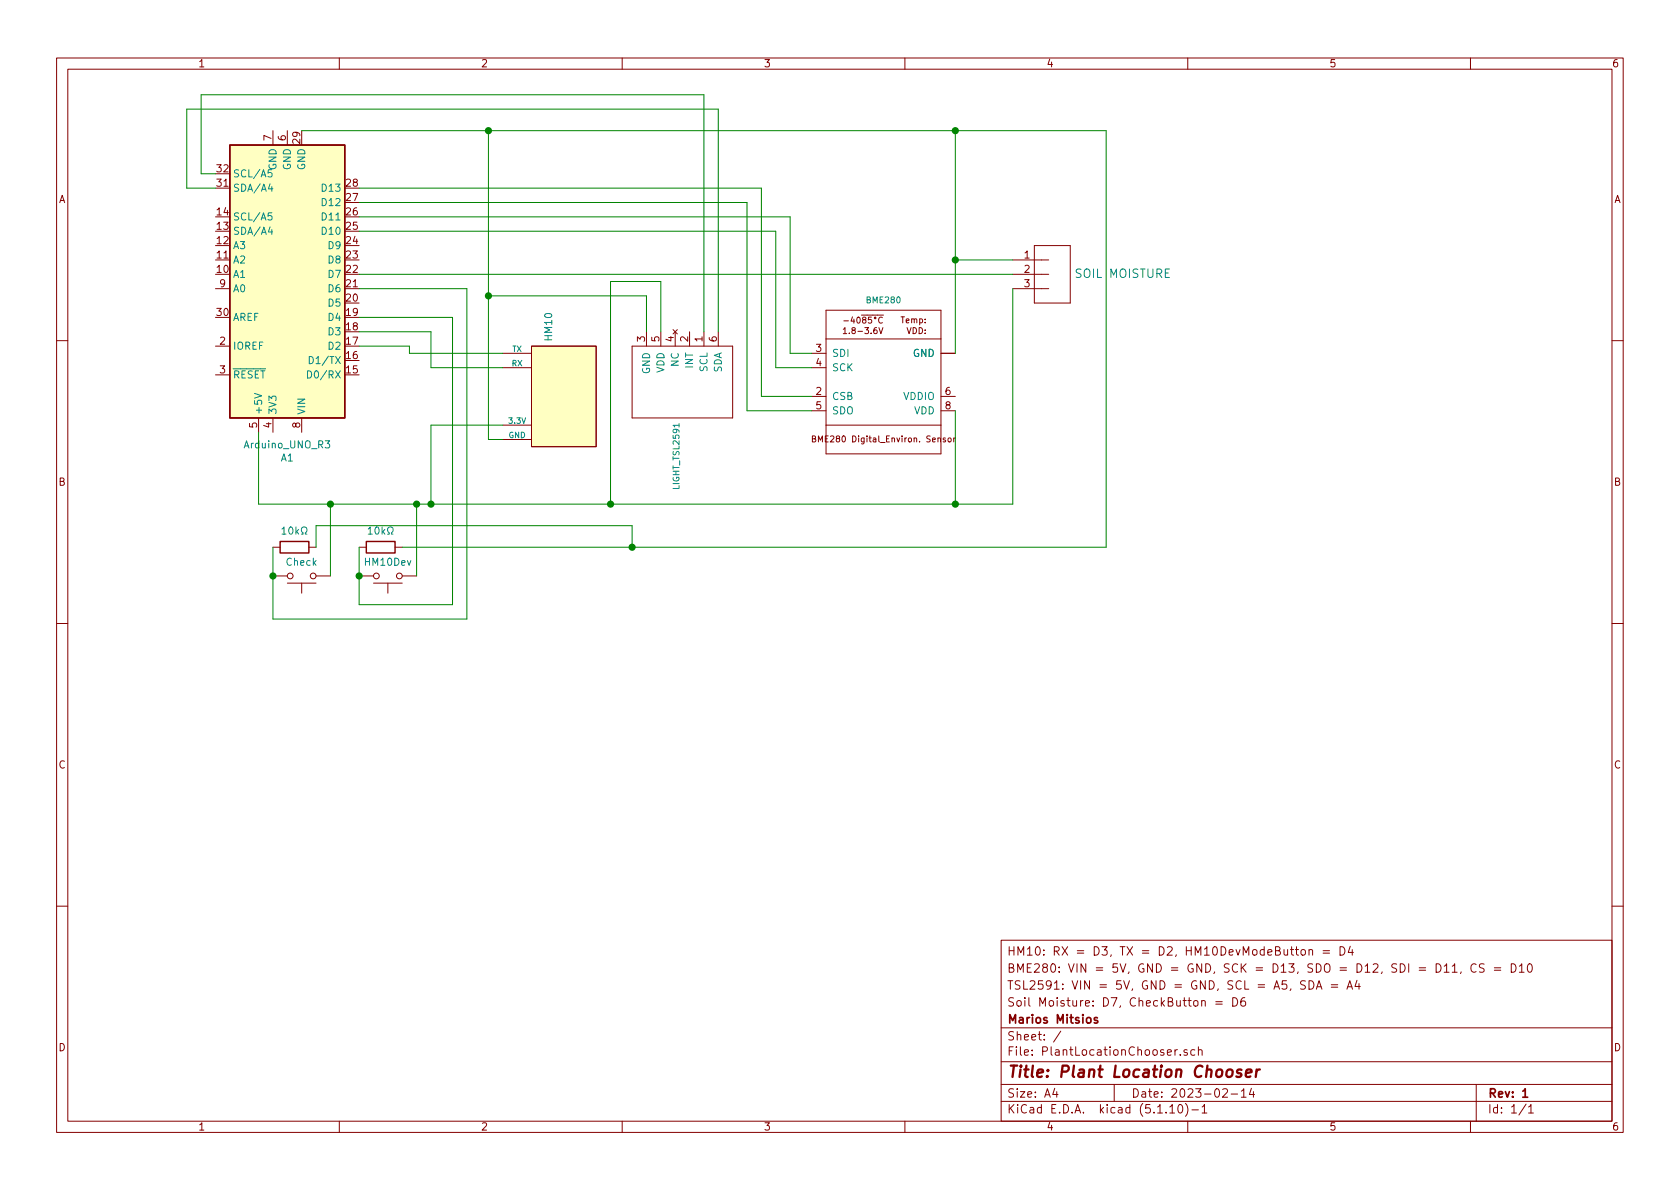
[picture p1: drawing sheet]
<svg xmlns="http://www.w3.org/2000/svg" width="297mm" height="210mm" viewBox="0 0 297 210" stroke-linecap="round" stroke-linejoin="round" font-family="sans-serif">
<g fill="none" stroke="#840000" stroke-width=".18">
<path d="M10 10.3h277v189.9h-277zM12 12.2h273v186.1h-273zM60 10.3v1.9M110 10.3v1.9M160 10.3v1.9M210 10.3v1.9M260 10.3v1.9M48.3 23.1v2.5M50.8 23.1v2.5M38.1 51h2.5M114.3 58.7v2.5M116.8 58.7v2.5"/>
<path d="M119 58.3l.8 .7M119.4 58.7v2.5M119.8 58.3l-.8 .7M121.9 58.7v2.5M124.5 58.7v2.5M127 58.7v2.5M146 54.9h20.4v25.4h-20.4zM146 59.9h20.4M149.1 58.2l.3-.3v1.1M149.1 59h.6M149.2 56.7h.8M155.1 55.7h1.1"/>
<path d="M155.4 57.9l.4 1.1 .3-1.1M156 56.2a.47 .47 0 0 0-.7 .4 .47 .47 0 0 0 .7 .4M179.1 51h6.3M179.1 46h6.3M179.1 48.5h6.3M182.9 43.4h6.3v10.2h-6.3zM10 60.2h2M38.1 61.2h2.5M38.1 66.3h2.5M45.7 73.9v2.5M48.3 73.9v2.5M53.3 73.9v2.5"/>
<path d="M88.9 75.2h5.1M88.9 62.5h5.1M88.9 65h5.1M88.9 77.7h5.1M94 61.2h11.4v17.8h-11.4zM111.8 61.2h17.7v12.7h-17.7zM143.5 62.5h2.5M143.5 70.1h2.5M143.5 65h2.5M143.5 72.6h2.5M143.6 77.6l.5-.1v-.3l-.5-.1v1.1h.4l.2-.4-.2-.2M146 75.2h20.4"/>
<path d="M166.4 62.5h2.5M166.4 70.1h2.5M166.4 72.6h2.5M167.2 77.5l-.3-.1-.1 .2v.1l.4 .1v.3h-.4M167.7 77.5l.1-.1 .3 .1v.6l-.4-.1zM168.6 77.4v.8M168.9 77.4l-.3 .2M285 60.2h2M48.3 96.8h1.2M54.6 96.8h1.3M63.5 96.8h1.3M69.8 96.8h1.3"/>
<path d="M10 110.3h2M48.3 101.8h2.5M50.8 103.1h5.1M53.3 103.1v1.8M55.9 101.8h2.5M63.5 101.8h2.5M66 103.1h5.1M68.6 103.1v1.8M71.1 101.8h2.6M285 110.3h2M10 160.2h2M177 166.3h108v32h-108z"/>
<path d="M212.5 177.1l.2-.2 .3 .1 .1 .9M215 177.1h1.1M215 177.6h1.1M218 176.4a.76 .76 0 0 1 .8 .8 .76 .76 0 0 1-.8 .7zM220.1 176.4a.59 .59 0 0 0-.7 .7l.1 .7 .2 .1 .5-.1v-.5l-.1-.2-.4-.1-.3 .3M229 167.9h.6M229.2 167.4v1.3l.4 .2M230.1 168l.2-.1 .4 .1v.8l-.2 .1-.4-.1zM230.8 173.5l-.6-.1-.3 .3 .1 .3 .7 .4v.4l-.2 .1-.6-.1M231.4 173.4a.76 .76 0 0 1 .9 .8 .76 .76 0 0 1-.9 .7zM231.4 168l.2-.1 .4 .1 .1 .9M231.4 167.9v1"/>
<path d="M232.7 174.9l.5-1.5 .5 1.5M232.9 174.5h.7M233.9 168.1h1.2M233.9 168.5h1.2M235.4 174.1h1.1M235.4 174.6h1.1M236.9 167.4a.76 .76 0 0 1 .9 .8 .76 .76 0 0 1-.9 .7zM238.2 174.9l.5-1.5 .4 1.5M238.3 174.5h.7M238.7 167.3l-.3 1.1h.9M239.1 167.9v1M239.9 173.3l-.3 1.1h.9"/>
<path d="M240.3 173.9v1M253.9 170.4a.76 .76 0 0 1 .9 .8 .76 .76 0 0 1-.9 .7zM255.3 170.9l.5-.5v1.5M255.3 171.9h.9M256.8 170.9l.4-.5v1.5M256.8 171.9h.8M258.3 171.9l-.1 .3M261 170.6a.59 .59 0 0 0-.8 0 .59 .59 0 0 0-.1 .7 .56 .56 0 0 0 .3 .6 .56 .56 0 0 0 .6-.1M262.4 170.5l-.6-.1-.2 .3v.3l.8 .4v.4l-.3 .1h-.5M264.2 171.1h1.2M264.2 171.6h1.2M267.2 170.4a.75 .75 0 0 1 .9 .8 .75 .75 0 0 1-.9 .7z"/>
<path d="M268.6 170.9l.5-.5v1.5M268.6 171.9h.9M270.3 170.5l.1-.1a.8 .8 0 0 1 .5 .8 .8 .8 0 0 1-.5 .7 1 1 0 0 1-.1-1.4zM285 160.2h2M60 198.3v1.9M110 198.3v1.9M160 198.3v1.9M177 194.8h108M177 191.8h108M177 187.8h108M177 181.8h108M186.5 192.5l-.4 1h1"/>
<path d="M186.8 193v1M187.6 182.3l-1.3 2M197 191.8v3M206.8 195.8l.5-.5v1.5M206.8 196.8h.9M207.7 185.6v1M208.2 185.6l-.5 .3M208.5 195.4l.1-.1a.8 .8 0 0 1 .5 .8 .8 .8 0 0 1-.5 .7 1 1 0 0 1-.1-1.4zM208.7 186.5v.1M209.6 195.1a1.71 1.71 0 0 1 0 2.3M209.9 185.7a.37 .37 0 0 0-.6 .1l.1 .2 .5 .2 .1 .1-.2 .3-.5-.1M210 198.3v1.9"/>
<path d="M210.7 196.3h1.2M211.3 185.7l-.5-.1-.3 .3 .2 .6h.6M211.9 185.7h.1a.37 .37 0 0 1 .5 .1v.8M211.9 185.1v1.5M212.5 195.8l.5-.5v1.5M212.5 196.8h.9M216.2 192.7l.2-.2h.4l.2 .5-.9 1h.9M217.7 193.5h1.1M219.5 193l.4-.5v1.5M219.5 194h.8M221.3 192.5l-.4 1h.9M221.6 193v1"/>
<path d="M260 198.3v1.9M261 191.8v6.5M269.8 195.2l-1.2 2M270.3 195.8l.4-.5v1.5M270.3 196.8h.8"/>
<circle cx="51.3" cy="101.8" r=".51"/>
<circle cx="55.4" cy="101.8" r=".51"/>
<circle cx="66.5" cy="101.8" r=".51"/>
<circle cx="70.6" cy="101.8" r=".51"/>
</g>
<path d="M194 180l-.3-.1-.2 .2v.3l.5 .1v.3h-.5M269.2 193l.5-.5v1.5M269.2 194h.9" fill="none" stroke="#840000" stroke-width=".3"/>
<path d="M219.5 189.2a.49 .49 0 0 0-.8 .3l.1 .2 .5 .1 .2 .3-.3 .3-.6-.1M220.3 189.8l1-.2-.1-.4h-.7l-.3 1 .3 .2 .6-.1M222.2 189.1l-.2 1.3M222.8 189.1a.54 .54 0 0 0-.7 .4" fill="none" stroke="#840000" stroke-width=".41"/>
<g fill="#ffffc2" stroke="#ffffc2" stroke-width=".18">
<path d="M94 61.2h11.4v17.8h-11.4z"/>
<path d="M40.6 25.6h20.4v48.3h-20.4z"/>
</g>
<path d="M40.6 25.6h20.4v48.3h-20.4zM49.5 95.8h5.1v2h-5.1zM64.8 95.8h5v2h-5z" fill="none" stroke="#840000" stroke-width=".25"/>
<g fill="none" stroke="#008484" stroke-width=".18">
<path d="M47.8 32.5l-.4 .9h.8M48.1 37.6h-.7v.6l.2-.1 .5 .1v.6l-.2 .1-.5-.1M48.1 30h-.7v.6l.2-.1 .5 .1v.6l-.2 .1-.5-.1M48.1 33v.8M47.8 40.1l-.4 .9h.8M48.1 40.6v.8M45 69.6l1.3 .4-1.3 .4M54.4 65.6a.64 .64 0 0 1 .7 .6 .64 .64 0 0 1-.7 .6zM54.7 63a.64 .64 0 0 1 .7 .7 .64 .64 0 0 1-.7 .6zM57.5 77.9h.8l-.4 .5 .3 .2 .1 .4-.3 .2-.5-.1M49.9 93.5l.3-.3v1.3M49.9 94.5h.7"/>
<path d="M53.3 94.5h.3v-.3a.55 .55 0 0 1-.3-.8 .55 .55 0 0 1 .9 0l.1 .1a.55 .55 0 0 1-.3 .7v.3h.3M65.1 93.5l.4-.3v1.3M65.1 94.5h.7M68.5 94.5h.3v-.3a.55 .55 0 0 1-.2-.8 .55 .55 0 0 1 .8 0l.1 .1a.55 .55 0 0 1-.3 .7v.3h.3"/>
</g>
<g fill="none" stroke="#008400" stroke-width=".18">
<path d="M38.1 33.3h-5.1v-14h94v39.4M38.1 30.7h-2.5v-13.9h88.9v41.9M53.3 23.1h142.3v73.7h-124.5M63.5 35.8h68.6v36.8h11.4M63.5 33.3h71.1v36.8h8.9M63.5 38.3h76.2v24.2h3.8M86.4 23.1v54.6h2.5M168.9 23.1v39.4M63.5 56.1h16.5v50.8h-16.5v-10.1M63.5 51h19v58.5h-34.2v-12.7M63.5 48.5h115.6M63.5 58.7h12.7v6.3h12.7"/>
<path d="M63.5 40.9h73.7v24.1h6.3M86.4 52.3h27.9v6.4M116.8 58.7v-8.9h-8.9v39.3M168.9 46h10.2M179.1 51v38.1h-133.4v-12.7M63.5 61.2h8.9v1.3h16.5M88.9 75.2h-12.7v13.9M168.9 72.6v16.5M55.9 96.8v-3.8h55.9v3.8M58.4 89.1v12.7M73.7 89.1v12.7"/>
</g>
<g fill="#008400" stroke="#008400" stroke-width=".25">
<circle cx="73.7" cy="89.1" r=".51"/>
<circle cx="111.8" cy="96.8" r=".51"/>
<circle cx="168.9" cy="23.1" r=".51"/>
<circle cx="86.4" cy="23.1" r=".51"/>
<circle cx="168.9" cy="89.1" r=".51"/>
<circle cx="58.4" cy="89.1" r=".51"/>
<circle cx="108" cy="89.1" r=".51"/>
<circle cx="168.9" cy="46" r=".51"/>
<circle cx="86.4" cy="52.3" r=".51"/>
<circle cx="48.3" cy="101.8" r=".51"/>
<circle cx="63.5" cy="101.8" r=".51"/>
<circle cx="76.2" cy="89.1" r=".51"/>
</g>
<text font-size="2.8" fill="#840000" x="178" y="190.5">Title: Plant Location Chooser</text>
<text font-size="2.1" fill="#008484" x="190.3" y="49.1">SOIL MOISTURE</text>
<g font-size="2.1" fill="#840000">
<text x="178" y="172">BME280: VIN = 5V, GND = GND, SCK = D13, SDO = D12, SDI = D11, CS = D10</text>
<text x="178" y="169">HM10: RX = D3, TX = D2, HM10DevModeButton = D4</text>
<text x="178" y="178">Soil Moisture: D7, CheckButton = D6</text>
<text x="178" y="175">TSL2591: VIN = 5V, GND = GND, SCL = A5, SDA = A4</text>
<text x="178" y="184">Sheet: /</text>
<text x="178" y="181">Marios Mitsios</text>
<text x="178" y="186.7">File: PlantLocationChooser.sch</text>
<text x="178" y="196.9">KiCad E.D.A. kicad (5.1.10)-1</text>
<text x="178" y="194.1">Size: A4</text>
<text x="200" y="194.1">Date: 2023-02-14</text>
<text x="263" y="194.1">Rev: 1</text>
<text x="263" y="196.9">Id: 1/1</text>
</g>
<g font-size="1.8" fill="#840000">
<text x="35" y="11.9">1</text>
<text x="85" y="11.9">2</text>
<text x="135" y="11.9">3</text>
<text x="185" y="11.9">4</text>
<text x="235" y="11.9">5</text>
<text x="285" y="11.9">6</text>
<text x="48" y="24.9" transform="rotate(-90 48 24.9)">7</text>
<text x="50.5" y="24.9" transform="rotate(-90 50.5 24.9)">6</text>
<text x="53.1" y="25.3" transform="rotate(-90 53.1 25.3)">29</text>
<text x="10.4" y="35.9">A</text>
<text x="38.4" y="33">31</text>
<text x="38.4" y="30.5">32</text>
<text x="61.3" y="35.6">27</text>
<text x="61.3" y="33">28</text>
<text x="285.4" y="35.9">A</text>
<text x="38.4" y="40.6">13</text>
<text x="38.4" y="38.1">14</text>
<text x="61.3" y="40.6">25</text>
<text x="61.3" y="38.1">26</text>
<text x="38.4" y="45.7">11</text>
<text x="38.4" y="43.2">12</text>
<text x="61.3" y="45.7">23</text>
<text x="61.3" y="43.2">24</text>
<text x="181.1" y="45.7">1</text>
<text x="38.4" y="48.3">10</text>
<text x="38.9" y="50.8">9</text>
<text x="61.3" y="53.3">20</text>
<text x="61.3" y="50.8">21</text>
<text x="61.3" y="48.3">22</text>
<text x="181.1" y="48.3">2</text>
<text x="181.1" y="50.8">3</text>
<text x="38.4" y="55.9">30</text>
<text x="61.3" y="58.4">18</text>
<text x="61.3" y="55.9">19</text>
<text x="38.9" y="61">2</text>
<text x="61.3" y="63.5">16</text>
<text x="61.3" y="61">17</text>
<text x="114" y="60.4" transform="rotate(-90 114 60.4)">3</text>
<text x="116.6" y="60.4" transform="rotate(-90 116.6 60.4)">5</text>
<text x="119.1" y="60.4" transform="rotate(-90 119.1 60.4)">4</text>
<text x="121.7" y="60.4" transform="rotate(-90 121.7 60.4)">2</text>
<text x="124.2" y="60.4" transform="rotate(-90 124.2 60.4)">1</text>
<text x="126.7" y="60.4" transform="rotate(-90 126.7 60.4)">6</text>
<text x="144.3" y="62.2">3</text>
<text x="144.3" y="64.8">4</text>
<text x="38.9" y="66">3</text>
<text x="61.3" y="66">15</text>
<text x="144.3" y="69.8">2</text>
<text x="167.2" y="69.8">6</text>
<text x="45.5" y="75.7" transform="rotate(-90 45.5 75.7)">5</text>
<text x="48" y="75.7" transform="rotate(-90 48 75.7)">4</text>
<text x="53.1" y="75.7" transform="rotate(-90 53.1 75.7)">8</text>
<text x="144.3" y="72.4">5</text>
<text x="167.2" y="72.4">8</text>
<text x="10.4" y="85.9">B</text>
<text x="285.4" y="85.9">B</text>
<text x="10.4" y="135.9">C</text>
<text x="285.4" y="135.9">C</text>
<text x="10.4" y="185.9">D</text>
<text x="285.4" y="185.9">D</text>
<text x="35" y="199.9">1</text>
<text x="85" y="199.9">2</text>
<text x="135" y="199.9">3</text>
<text x="185" y="199.9">4</text>
<text x="235" y="199.9">5</text>
<text x="285" y="199.9">6</text>
</g>
<g font-size="1.8" fill="#008484">
<text x="41.1" y="33.9">SDA/A4</text>
<text x="41.1" y="31.4">SCL/A5</text>
<text x="48.9" y="30.1" transform="rotate(-90 48.9 30.1)">GND</text>
<text x="51.4" y="30.1" transform="rotate(-90 51.4 30.1)">GND</text>
<text x="54" y="30.1" transform="rotate(-90 54 30.1)">GND</text>
<text x="57.2" y="33.9">D13</text>
<text x="41.1" y="41.5">SDA/A4</text>
<text x="41.1" y="39">SCL/A5</text>
<text x="57.2" y="41.5">D10</text>
<text x="57.2" y="39">D11</text>
<text x="57.2" y="36.4">D12</text>
<text x="41.1" y="46.6">A2</text>
<text x="41.1" y="44.1">A3</text>
<text x="58.2" y="46.6">D8</text>
<text x="58.2" y="44.1">D9</text>
<text x="41.1" y="49.1">A1</text>
<text x="41.1" y="51.7">A0</text>
<text x="58.2" y="51.7">D6</text>
<text x="58.2" y="49.1">D7</text>
<text x="41.1" y="56.8">AREF</text>
<text x="58.2" y="59.3">D3</text>
<text x="58.2" y="56.8">D4</text>
<text x="58.2" y="54.2">D5</text>
<text x="41.1" y="61.8">IOREF</text>
<text x="55.4" y="64.4">D1/TX</text>
<text x="58.2" y="61.8">D2</text>
<text x="97.6" y="60.2" transform="rotate(-90 97.6 60.2)">HM10</text>
<text x="117.5" y="66" transform="rotate(-90 117.5 66)">VDD</text>
<text x="120" y="64.8" transform="rotate(-90 120 64.8)">NC</text>
<text x="122.6" y="65.1" transform="rotate(-90 122.6 65.1)">INT</text>
<text x="125.1" y="65.8" transform="rotate(-90 125.1 65.8)">SCL</text>
<text x="127.6" y="66" transform="rotate(-90 127.6 66)">SDA</text>
<text x="147.1" y="63.1">SDI</text>
<text x="147.1" y="65.7">SCK</text>
<text x="161.4" y="63.1">GND</text>
<text x="41.1" y="66.9">RESET</text>
<text x="55.2" y="66.9">D0/RX</text>
<text x="114.9" y="66.2" transform="rotate(-90 114.9 66.2)">GND</text>
<text x="147.1" y="70.7">CSB</text>
<text x="159.7" y="70.7">VDDIO</text>
<text x="46.4" y="73.4" transform="rotate(-90 46.4 73.4)">+5V</text>
<text x="48.9" y="73.4" transform="rotate(-90 48.9 73.4)">3V3</text>
<text x="54" y="73.4" transform="rotate(-90 54 73.4)">VIN</text>
<text x="147.1" y="73.3">SDO</text>
<text x="161.6" y="73.3">VDD</text>
<text x="43.3" y="79.3">Arduino_UNO_R3</text>
<text x="49.7" y="81.6">A1</text>
<text x="50.6" y="94.5">10k</text>
<text x="65.8" y="94.5">10k</text>
<text x="50.7" y="100">Check</text>
<text x="64.6" y="100">HM10Dev</text>
</g>
<g font-size="1.5" fill="#008484">
<text x="153.3" y="53.6">BME280</text>
<text x="120.1" y="86.4" transform="rotate(-90 120.1 86.4)">LIGHT_TSL2591</text>
</g>
<g font-size="1.5" fill="#840000">
<text x="149.8" y="59">1.8-3.6V</text>
<text x="149.9" y="57.2">-4085°C</text>
<text x="159.3" y="57.1">Temp:</text>
<text x="160.2" y="59">VDD:</text>
<text x="144.7" y="78.2">BME280 Digital_Environ. Sensor</text>
</g>
<g font-size="1.4" fill="#008484">
<text x="90.5" y="64.8">RX</text>
<text x="90.6" y="62.2">TX</text>
<text x="89.9" y="77.5">GND</text>
<text x="90" y="74.9">3.3V</text>
</g>
</svg>
